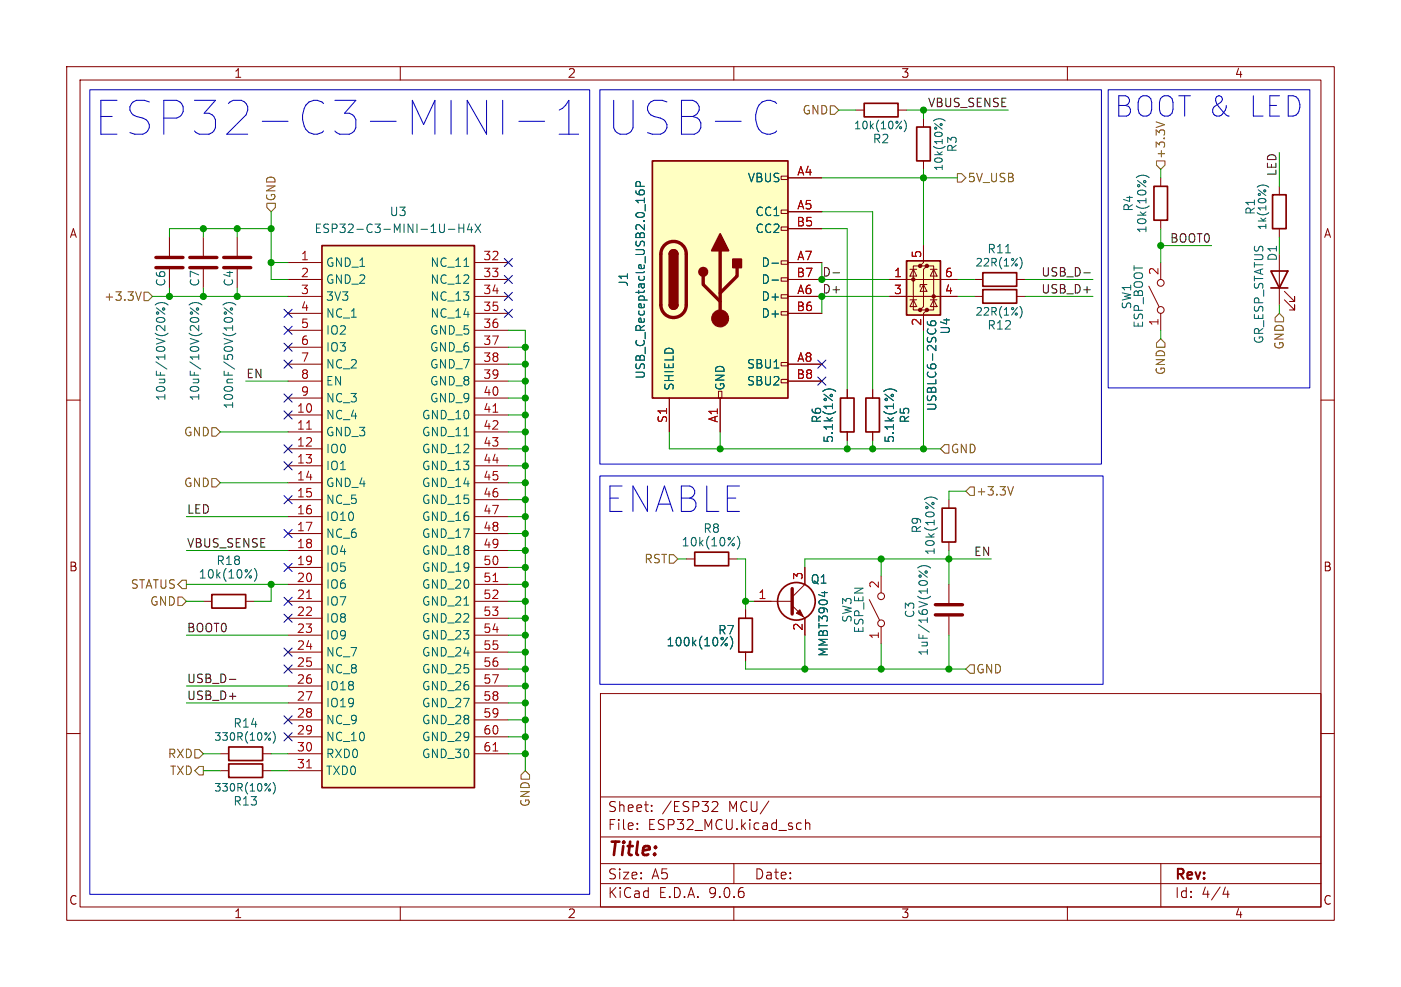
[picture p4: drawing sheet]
<svg xmlns="http://www.w3.org/2000/svg" width="210mm" height="148mm" viewBox="0 0 210 148" stroke-linecap="round" stroke-linejoin="round" font-family="sans-serif">
<g fill="none" stroke="#840000" stroke-width=".15">
<path d="M10 10h190v128h-190zM12 12h186v124h-186zM60 10v2M110 10v2M128.3 16.5h1.2M134.6 16.5h1.3M160 10v2M25.4 35.6v2.8M191.8 27.9v1.3M191.8 34.3v1.3M10 60h2M142.2 74.9v1.3"/>
<path d="M198 60h2M113 90.2h5.7M118.7 90.8l1.9 1.9v2.6M120.6 85.1v2.5l-1.9 1.9M142.2 81.3v1.3M142.2 87.6v2.8M142.2 92.5v2.8M10 110h2M90 104h108v32h-108zM90 119.5h108M198 110h2M60 136v2"/>
<path d="M90 132.5h108M90 129.5h108M90 125.5h108M95.5 124.2v.2M95.5 123.5v.1M97.7 121.5v.2M97.7 120.8v.1M106.8 120.3h.7a.41 .41 0 0 1 0 .5l-.8 .9h.9M110 136v2M110 129.5v3M120 123.4l.1 .1M120.1 124.3l-.1 .1"/>
<path d="M120.8 122.9v1.5M120.8 123.5a.37 .37 0 0 1 .6 .1v.8M160 136v2M174 129.5v6.5M183.7 133l-.4 1.1h1M184 133.6v1"/>
</g>
<path d="M23.4 38.6h4M23.4 40.1h4M118.7 88.3v3.8M140.2 92.2h4.1M140.2 90.7h4.1" fill="none" stroke="#840000" stroke-width=".51"/>
<g fill="none" stroke="#006464" stroke-width=".15">
<path d="M135.5 18a1.31 1.31 0 0 1 0 1.8M188.4 28.1a1.31 1.31 0 0 1 1.8 0M23.3 45.7a1.46 1.46 0 0 1 1.9 0M23.4 46.2l1.3 .9M138.6 74.9a1.46 1.46 0 0 1 1.9 0M123.2 88.9h.8M123.6 88.7v.8M137.6 85.2a1.46 1.46 0 0 1 1.9 0M137.7 85.6l1.3 1"/>
<circle cx="23.6" cy="46.9" r=".18"/>
<circle cx="24.5" cy="46.3" r=".18"/>
<circle cx="137.9" cy="86.4" r=".18"/>
<circle cx="138.8" cy="85.8" r=".18"/>
</g>
<g fill="none" stroke="#840000" stroke-width=".25">
<path d="M129.5 15.5h5.1v2h-5.1zM190.8 29.2h2v5.1h-2zM141.2 76.2h2.1v5.1h-2.1z"/>
<circle cx="119.4" cy="90.2" r="2.82"/>
</g>
<path d="M119.4 91.9l.5-.5 .5 1.1z" fill="#840000" stroke="#840000" stroke-width=".15"/>
<path d="M97.8 24.1h20.3v35.6h-20.3z" fill="#ffffc2"/>
<g fill="none" stroke="#840000" stroke-width=".15">
<path d="M138.4 17.8v1.3M117.1 26.4h1v.5h-1zM117.1 31.5h1v.5h-1zM117.1 34h1v.5h-1zM117.1 39.1h1v.5h-1zM118.1 26.7h5.1M118.1 31.8h5.1M118.1 34.3h5.1M118.1 39.4h5.1M138.4 24.1v1.3M174 39.4v2.5M100.3 59.7v5.1"/>
<path d="M107.7 58.7h.5v1h-.5zM107.9 59.7v5.1M117.1 41.7h1v.5h-1zM117.1 44.2h1v.5h-1zM117.1 46.7h1v.5h-1zM117.1 54.4h1v.5h-1zM117.1 56.9h1v.5h-1zM118.1 41.9h5.1M118.1 44.5h5.1M118.1 47h5.1M118.1 54.6h5.1M118.1 57.2h5.1"/>
<path d="M130.8 58.4v1.3M172.2 42.9l1.5 3.1M174 47v2.5M130.8 64.8v1.2"/>
<circle cx="174" cy="42.4" r=".51"/>
<circle cx="174" cy="46.5" r=".51"/>
</g>
<path d="M137.4 19.1h2v5h-2zM97.8 24.1h20.3v35.6h-20.3zM100.3 38.1a.64 .64 0 0 1 .7-.6 .64 .64 0 0 1 .6 .6M100.3 45.7a.64 .64 0 0 0 .7 .7 .64 .64 0 0 0 .6-.7M129.8 59.7h2v5.1h-2z" fill="none" stroke="#840000" stroke-width=".25"/>
<path d="M99.6 36.8a1.9 1.9 0 0 1 2.1-.5 1.9 1.9 0 0 1 1.2 1.8v7.6a1.91 1.91 0 0 1-1.9 1.9 1.91 1.91 0 0 1-1.9-1.9v-7.7a1.9 1.9 0 0 1 .5-1.2zM107.9 37.6v10.2M105.4 41.4v1.3l2.5 2.5M110.5 40.1v1.3l-2.6 2.5" fill="none" stroke="#840000" stroke-width=".51"/>
<g fill="#840000" stroke="#840000" stroke-width=".25">
<path d="M100.3 38.1h1.3v7.6h-1.3z"/>
<path d="M100.5 37.7a.64 .64 0 0 1 .7-.2 .64 .64 0 0 1 .4 .6h-1.3z"/>
<path d="M100.3 45.7h1.3a.64 .64 0 0 1-.6 .7 .64 .64 0 0 1-.7-.7z"/>
<path d="M107.9 35.1l1.3 2.5h-2.5z"/>
<path d="M109.9 38.9h1.2v1.2h-1.2z"/>
<circle cx="105.4" cy="40.8" r=".63"/>
</g>
<circle cx="107.9" cy="47.8" r="1.27" fill="#840000" stroke="#840000" stroke-width=".15"/>
<path d="M139.9 18.1a1.31 1.31 0 0 1 1.8 0M95.3 28.6a.5 .5 0 0 0 .6 .6h.4l.2-.1 .1-.4-.1-.2h-.5l-.1 .1-.1 .4 .2 .2M96 27.9l-.1-.6-.2-.1-.3 .1-.1 .2v.4h1.3M115.7 39.5h1M115.7 42h1M132.5 58.7a1.46 1.46 0 0 1 1.9 0" fill="none" stroke="#006464" stroke-width=".15"/>
<path d="M135.9 39.1h5.1v8.1h-5.1z" fill="#ffffc2"/>
<g fill="#840000" stroke="#840000" stroke-width=".15">
<circle cx="136.9" cy="41.9" r=".25"/>
<circle cx="137.9" cy="39.9" r=".25"/>
<circle cx="137.9" cy="46.5" r=".25"/>
<circle cx="138.9" cy="39.9" r=".25"/>
<circle cx="138.9" cy="46.5" r=".25"/>
<circle cx="140" cy="44.4" r=".25"/>
</g>
<g fill="none" stroke="#840000" stroke-width=".15">
<path d="M137.9 39.9h-1v6.6h1M138.4 36.8v2.6l-.5 .5h1l-.5 .5v5.6l-.5 .5h1l-.5 .5v2.5M138.9 39.9h1.1v6.6h-1.1M174 26.7v1.2M174 33v1.3M191.8 38.1v7.6M127 58.4v1.3M133.3 41.9h10.2M133.3 44.5h10.2M136.4 45h1M136.4 40.4h1M136.9 40.4l.5 1h-1z"/>
<path d="M136.9 45l.5 1h-1zM138.4 42.7l.5 1h-1zM138.9 42.7h-1v.4M139.4 45h1.1M139.4 40.4h1.1M140 40.4l.5 1h-1.1zM140 45l.5 1h-1.1zM146 41.9h1.3M146 44.5h1.3M152.4 41.9h1.3M152.4 44.5h1.3M192.5 45l1.6 1.5v-.8v.8h-.8"/>
<path d="M192.5 43.7l1.6 1.5v-.7v.7h-.8M127 64.8v1.2M30.5 90.2h1.2M36.8 90.2h1.3M33 113h1.3M39.4 113h1.2"/>
</g>
<path d="M135.9 39.1h5.1v8.1h-5.1zM173 27.9h2v5.1h-2zM126 59.7h2v5.1h-2zM147.3 40.9h5.1v2h-5.1zM147.3 43.4h5.1v2.1h-5.1zM190.5 40.6h2.5l-1.2 2.6zM190.5 43.2h2.5M31.7 89.2h5.1v2h-5.1zM34.3 112h5.1v2h-5.1z" fill="none" stroke="#840000" stroke-width=".25"/>
<path d="M150.7 37.9h.8M152.9 38.6a1.31 1.31 0 0 1 0 1.7M170.3 26.6a1.46 1.46 0 0 1 2 0M123.3 58.7a1.46 1.46 0 0 1 2 0M139 48.2a.5 .5 0 0 0 .6 .6h.4l.2-.1 .1-.4-.1-.1-.5-.1-.1 .1-.1 .4 .2 .2M152.9 46a1.31 1.31 0 0 1 0 1.7M38.1 85.2a1.46 1.46 0 0 1 0 2M40.5 110.7v.3M40.6 109.9l-.9 1.1M40.9 109.7a1.31 1.31 0 0 1 0 1.7" fill="none" stroke="#006464" stroke-width=".15"/>
<path d="M48.3 36.8h22.8v81.3h-22.8z" fill="#ffffc2"/>
<path d="M48.3 36.8h22.8v81.3h-22.8zM104.1 82.8h5.1v2h-5.1zM110.7 92.7h2.1v5.1h-2.1zM34.3 114.6h5.1v2h-5.1z" fill="none" stroke="#840000" stroke-width=".25"/>
<g fill="none" stroke="#840000" stroke-width=".15">
<path d="M30.5 35.6v2.8M35.6 35.6v2.8M43.2 39.4h5.1M71.1 39.4h5.1M118.1 39.4h5.1M118.1 26.7h5.1M118.1 31.8h5.1M118.1 34.3h5.1M138.4 36.8v2.6M43.2 41.9h5.1M43.2 44.5h5.1M43.2 47h5.1"/>
<path d="M43.2 49.5h5.1M43.2 52.1h5.1M43.2 54.6h5.1M43.2 57.2h5.1M43.2 59.7h5.1M71.1 41.9h5.1M71.1 44.5h5.1M71.1 47h5.1M71.1 49.5h5.1M71.1 52.1h5.1M71.1 54.6h5.1M71.1 57.2h5.1"/>
<path d="M71.1 59.7h5.1M100.3 59.7v5.1M107.9 59.7v5.1M118.1 41.9h5.1M118.1 44.5h5.1M118.1 47h5.1M118.1 54.6h5.1M118.1 57.2h5.1M127 58.4v1.3M130.8 58.4v1.3M133.3 41.9h2.6M133.3 44.5h2.6"/>
<path d="M138.4 47v2.5M141 41.9h2.5M141 44.5h2.5M43.2 62.2h5.1M43.2 64.8h5.1M43.2 67.3h5.1M43.2 69.9h5.1M43.2 72.4h5.1M43.2 74.9h5.1M43.2 77.5h5.1M71.1 62.2h5.1M71.1 64.8h5.1"/>
<path d="M71.1 67.3h5.1M71.1 69.9h5.1M71.1 72.4h5.1M71.1 74.9h5.1M71.1 77.5h5.1M127 64.8v1.2M130.8 64.8v1.2M43.2 80h5.1M43.2 82.6h5.1M43.2 85.1h5.1M43.2 87.6h5.1M43.2 90.2h5.1"/>
<path d="M43.2 92.7h5.1M43.2 95.3h5.1M43.2 97.8h5.1M71.1 80h5.1M71.1 82.6h5.1M71.1 85.1h5.1M71.1 87.6h5.1M71.1 90.2h5.1M71.1 92.7h5.1M71.1 95.3h5.1M71.1 97.8h5.1M102.9 83.8h1.2"/>
<path d="M109.2 83.8h1.3M111.8 91.4v1.3M111.8 97.8v1.3M113 90.2h2.6M120.6 85.1v2.5M120.6 92.7v2.6M130.3 89.9l1.5 3.1M132.1 86.4v2.5M132.1 94v2.5M33 115.6h1.3M39.4 115.6h1.2M43.2 100.3h5.1"/>
<path d="M43.2 102.9h5.1M43.2 105.4h5.1M43.2 108h5.1M43.2 110.5h5.1M43.2 113h5.1M43.2 115.6h5.1M71.1 100.3h5.1M71.1 102.9h5.1M71.1 105.4h5.1M71.1 108h5.1M71.1 110.5h5.1M71.1 113h5.1"/>
<circle cx="132.1" cy="93.5" r=".51"/>
<circle cx="132.1" cy="89.4" r=".51"/>
</g>
<path d="M46 64.4h.7M73.9 61.8h.7M46 89.8h.7M73.9 87.2h.7M46 115.2h.7M73.9 112.6h.7" fill="none" stroke="#a90000" stroke-width=".15"/>
<g fill="none" stroke="#006464" stroke-width=".15">
<path d="M67.2 34.4h1M68.8 33.6v1.3M68.8 34.2h.7M69.5 33.6v1.3M69.5 39.9h.8M70.4 33.5l-.3 .9h.7M70.7 34v.9M71.2 33.6l.9 1.3M72.1 33.6l-.9 1.3M95.3 28.6a.5 .5 0 0 0 .6 .6h.4l.2-.1 .1-.4-.1-.2h-.5l-.1 .1-.1 .4 .2 .2M96 27.9l-.1-.6-.2-.1-.3 .1-.1 .2v.4h1.3M115.7 39.5h1"/>
<path d="M28.3 45.7a1.46 1.46 0 0 1 2 0M28.5 46.2l1.3 .9M33.4 45.7a1.46 1.46 0 0 1 2 0M33.6 46.2l1.3 .9M115.7 42h1M123.3 58.7a1.46 1.46 0 0 1 2 0M132.5 58.7a1.46 1.46 0 0 1 1.9 0M139 48.2a.5 .5 0 0 0 .6 .6h.4l.2-.1 .1-.4-.1-.1-.5-.1-.1 .1-.1 .4 .2 .2M108.7 96.5h.2l.1 .2-.1 .1h-.2M109 95.6l-.9 1.2M109.8 95.9v.9l-.3 .5M110.5 80.4a1.46 1.46 0 0 1 0 1.9"/>
<path d="M123.2 88.9h.8M123.6 88.7v.8M40.5 118.4v.2M40.6 117.5l-.9 1.1M40.9 117.3a1.31 1.31 0 0 1 0 1.8"/>
<circle cx="28.7" cy="46.9" r=".18"/>
<circle cx="29.6" cy="46.3" r=".18"/>
<circle cx="33.8" cy="46.9" r=".18"/>
<circle cx="34.7" cy="46.3" r=".18"/>
</g>
<path d="M28.4 38.6h4.1M33.5 38.6h4.1M28.4 40.1h4.1M33.5 40.1h4.1" fill="none" stroke="#840000" stroke-width=".51"/>
<g fill="none" stroke="#725600" stroke-width=".15">
<path d="M124.5 15.9h.6l.6 .6-.6 .6h-.6zM40 30.5h1.3v.6l-.7 .7-.6-.7zM143.5 26h.6l.7 .7-.7 .6h-.6zM173.4 24.1h1.2v.7l-.6 .6-.6-.6zM21.2 43.8l-.4 1.2M21.6 43.8h.6l.7 .7-.7 .6h-.6zM174 50.8l.6 .6v.7h-1.2v-.7zM191.8 47l.6 .6v.7h-1.3v-.7zM31.7 71.8h.7l.6 .6-.6 .6h-.7zM31.7 64.1h.7l.6 .7-.6 .6h-.7zM141.6 66.7h.6v1.2h-.6l-.6-.6zM145.4 73h.6v1.3h-.6l-.6-.6z"/>
<path d="M151.9 73l-.4 1.2M26.7 89.5h.6l.6 .7-.6 .6h-.6zM27.3 87h.6v1.3h-.6l-.6-.7zM100.3 83.2h.7l.6 .6-.6 .7h-.7zM145.4 99.7h.6v1.3h-.6l-.6-.7zM29.2 112.4h.6l.7 .6-.7 .7h-.6zM29.8 114.9h.7v1.3h-.7l-.6-.6zM78.7 115.6l.7 .6v.6h-1.3v-.6z"/>
</g>
<path d="M124.9 40.9h.9M162.5 40.9h.9M34.4 101.9h1" fill="none" stroke="#0f0f0f" stroke-width=".15"/>
<g fill="none" stroke="#009600" stroke-width=".15">
<path d="M125.7 16.5h2.6M135.9 16.5h15.2M138.4 16.5v1.3M30.5 34.3v1.3M35.6 34.3v1.3M40.6 31.8v10.1h2.6M40.6 34.3h-15.2v1.3M40.6 39.4h2.6M123.2 39.4v2.5h10.1M123.2 34.3h3.8v24.1M123.2 31.8h7.6v26.6M123.2 26.7h20.3"/>
<path d="M138.4 25.4v11.4M174 25.4v1.3M174 34.3v5.1M174 36.8h7.6M191.8 22.9v5M191.8 35.6v2.5M22.9 44.5h20.3M25.4 43.2v1.3M30.5 43.2v1.3M35.6 43.2v1.3M36.8 57.2h6.4M76.2 49.5h2.5v66.1"/>
<path d="M76.2 52.1h2.5M76.2 54.6h2.5M76.2 57.2h2.5M76.2 59.7h2.5M133.3 44.5h-10.1v2.5M138.4 49.5v17.8M143.5 44.5h2.5M143.5 41.9h2.5M153.7 44.5h10.1M153.7 41.9h10.1M174 49.5v1.3M191.8 45.7v1.3"/>
<path d="M27.9 77.5h15.3M33 72.4h10.2M33 64.8h10.2M76.2 67.3h2.5M76.2 77.5h2.5M76.2 74.9h2.5M76.2 72.4h2.5M76.2 69.9h2.5M76.2 62.2h2.5M76.2 64.8h2.5M100.3 64.8v2.5h40.7M107.9 64.8v2.5"/>
<path d="M127 66v1.3M130.8 66v1.3M144.8 73.7h-2.6v1.2M27.9 90.2h2.6M27.9 82.6h15.3M27.9 95.3h15.3M27.9 87.6h15.3M40.6 87.6v2.6h-2.5M76.2 90.2h2.5M76.2 80h2.5M76.2 82.6h2.5M76.2 85.1h2.5"/>
<path d="M76.2 92.7h2.5M76.2 95.3h2.5M76.2 87.6h2.5M76.2 97.8h2.5M101.6 83.8h1.3M110.5 83.8h1.3v7.6M111.8 99.1v1.2h33M111.8 90.2h1.2M120.6 95.3v5M132.1 83.8v2.6M132.1 96.5v3.8M142.2 82.6v5"/>
<path d="M142.2 95.3v5M148.6 83.8h-28v1.3M27.9 102.9h15.3M27.9 105.4h15.3M30.5 113h2.5M30.5 115.6h2.5M40.6 113h2.6M40.6 115.6h2.6M76.2 100.3h2.5M76.2 110.5h2.5M76.2 113h2.5M76.2 102.9h2.5"/>
<path d="M76.2 108h2.5M76.2 105.4h2.5"/>
</g>
<g fill="none" stroke="#000084" stroke-width=".15">
<path d="M75.6 38.8l1.2 1.2M76.8 38.8l-1.2 1.2M42.6 59.1l1.2 1.2M42.6 54l1.2 1.2M42.6 51.5l1.2 1.2M42.6 48.9l1.2 1.2M42.6 46.4l1.2 1.2M43.8 59.1l-1.2 1.2M43.8 54l-1.2 1.2M43.8 51.5l-1.2 1.2M43.8 48.9l-1.2 1.2M43.8 46.4l-1.2 1.2"/>
<path d="M75.6 43.8l1.2 1.3M75.6 46.4l1.2 1.2M75.6 41.3l1.2 1.2M76.8 43.8l-1.2 1.3M76.8 46.4l-1.2 1.2M76.8 41.3l-1.2 1.2M122.6 56.5l1.2 1.3M122.6 54l1.2 1.2M123.8 56.5l-1.2 1.3M123.8 54l-1.2 1.2M42.6 79.4l1.2 1.2M42.6 69.2l1.2 1.3"/>
<path d="M42.6 66.7l1.2 1.2M42.6 61.6l1.2 1.2M42.6 74.3l1.2 1.2M43.8 79.4l-1.2 1.2M43.8 69.2l-1.2 1.3M43.8 66.7l-1.2 1.2M43.8 74.3l-1.2 1.2M43.8 61.6l-1.2 1.2M42.6 84.5l1.2 1.2M42.6 89.6l1.2 1.2M42.6 99.7l1.2 1.2M42.6 92.1l1.2 1.2"/>
<path d="M42.6 97.2l1.2 1.2M43.8 84.5l-1.2 1.2M43.8 89.6l-1.2 1.2M43.8 99.7l-1.2 1.2M43.8 92.1l-1.2 1.2M43.8 97.2l-1.2 1.2M42.6 107.3l1.2 1.3M42.6 109.9l1.2 1.2M43.8 107.3l-1.2 1.3M43.8 109.9l-1.2 1.2"/>
</g>
<path d="M13.5 13.5h74.9v120.6h-74.9zM70 15l2.9 5.1v-5.1M75.4 15v5.1M77.8 18.2h3.8M83.8 16.5l.5-.2 .5-.5 .5-.8v5.1M89.9 13.5h75.2v56.1h-75.2zM114.2 15.3a1.78 1.78 0 0 1 2.2 .2M116.4 19.6a1.78 1.78 0 0 1-2.2 .3M166.1 13.5h30.2v44.7h-30.2zM83.8 20.1h2.9M89.9 71.4h75.5v31.2h-75.5z" fill="none" stroke="#0000c2" stroke-width=".15"/>
<g fill="#009600" stroke="#009600" stroke-width=".15">
<circle cx="174" cy="36.8" r=".46"/>
<circle cx="107.9" cy="67.3" r=".46"/>
<circle cx="78.7" cy="69.9" r=".46"/>
<circle cx="111.8" cy="90.2" r=".46"/>
<circle cx="120.6" cy="100.3" r=".46"/>
<circle cx="132.1" cy="83.8" r=".46"/>
<circle cx="142.2" cy="83.8" r=".46"/>
<circle cx="132.1" cy="100.3" r=".46"/>
<circle cx="142.2" cy="100.3" r=".46"/>
<circle cx="127" cy="67.3" r=".46"/>
<circle cx="130.8" cy="67.3" r=".46"/>
<circle cx="138.4" cy="67.3" r=".46"/>
<circle cx="123.2" cy="41.9" r=".46"/>
<circle cx="123.2" cy="44.5" r=".46"/>
<circle cx="138.4" cy="26.7" r=".46"/>
<circle cx="138.4" cy="16.5" r=".46"/>
<circle cx="78.7" cy="80" r=".46"/>
<circle cx="78.7" cy="77.5" r=".46"/>
<circle cx="78.7" cy="82.6" r=".46"/>
<circle cx="78.7" cy="85.1" r=".46"/>
<circle cx="78.7" cy="74.9" r=".46"/>
<circle cx="78.7" cy="54.6" r=".46"/>
<circle cx="78.7" cy="62.2" r=".46"/>
<circle cx="78.7" cy="64.8" r=".46"/>
<circle cx="78.7" cy="59.7" r=".46"/>
<circle cx="78.7" cy="57.2" r=".46"/>
<circle cx="78.7" cy="52.1" r=".46"/>
<circle cx="30.5" cy="44.5" r=".46"/>
<circle cx="35.6" cy="44.5" r=".46"/>
<circle cx="35.6" cy="34.3" r=".46"/>
<circle cx="40.6" cy="34.3" r=".46"/>
<circle cx="40.6" cy="39.4" r=".46"/>
<circle cx="30.5" cy="34.3" r=".46"/>
<circle cx="25.4" cy="44.5" r=".46"/>
<circle cx="78.7" cy="105.4" r=".46"/>
<circle cx="78.7" cy="97.8" r=".46"/>
<circle cx="78.7" cy="95.3" r=".46"/>
<circle cx="78.7" cy="102.9" r=".46"/>
<circle cx="78.7" cy="100.3" r=".46"/>
<circle cx="78.7" cy="90.2" r=".46"/>
<circle cx="78.7" cy="92.7" r=".46"/>
<circle cx="78.7" cy="87.6" r=".46"/>
<circle cx="78.7" cy="113" r=".46"/>
<circle cx="78.7" cy="110.5" r=".46"/>
<circle cx="78.7" cy="108" r=".46"/>
<circle cx="40.6" cy="87.6" r=".46"/>
<circle cx="78.7" cy="67.3" r=".46"/>
<circle cx="78.7" cy="72.4" r=".46"/>
</g>
<g font-size="7.1" fill="#0000c2">
<text x="14.2" y="20.6">ESP32-C3-MINI-1</text>
<text x="90.7" y="20.6">USB-C</text>
</g>
<text font-size="5.3" fill="#0000c2" x="90.4" y="77.1">ENABLE</text>
<g font-size="4.2" fill="#0000c2">
<text x="166.9" y="17.8">BOOT &amp;</text>
<text x="186.7" y="17.8">LED</text>
</g>
<text font-size="2.8" fill="#840000" x="91" y="128.9">Title:</text>
<g font-size="2.1" fill="#840000">
<text x="91" y="124.7">File:</text>
<text x="91" y="122">Sheet:</text>
<text x="97.1" y="124.7">ESP32_MCU.kicad_sch</text>
<text x="99.2" y="122">/ESP32</text>
<text x="109.3" y="122">MCU/</text>
<text x="91" y="134.9">KiCad</text>
<text x="91" y="132.1">Size:</text>
<text x="97.7" y="132.1">A5</text>
<text x="98.7" y="134.9">E.D.A.</text>
<text x="106.3" y="134.9">9.0.6</text>
<text x="113" y="132.1">Date:</text>
<text x="176" y="132.3">Rev:</text>
<text x="176" y="134.9">Id:</text>
<text x="180.1" y="134.9">4/4</text>
</g>
<g font-size="1.8" fill="#840000">
<text x="35" y="11.9">1</text>
<text x="85" y="11.9">2</text>
<text x="135" y="11.9">3</text>
<text x="185" y="11.9">4</text>
<text x="10.3" y="35.9">A</text>
<text x="198.4" y="35.9">A</text>
<text x="10.3" y="85.9">B</text>
<text x="198.3" y="85.9">B</text>
<text x="10.3" y="135.9">C</text>
<text x="35" y="137.9">1</text>
<text x="85" y="137.9">2</text>
<text x="135" y="137.9">3</text>
<text x="185" y="137.9">4</text>
<text x="198.3" y="135.9">C</text>
</g>
<g font-size="1.8" fill="#725600">
<text x="120.2" y="17.4">GND</text>
<text x="174.9" y="23.9" transform="rotate(-90 174.9 23.9)">+3.3V</text>
<text x="145" y="27.5">5V_USB</text>
<text x="41.5" y="30.3" transform="rotate(-90 41.5 30.3)">GND</text>
<text x="15.5" y="45.3">+3.3V</text>
<text x="192.6" y="52.5" transform="rotate(-90 192.6 52.5)">GND</text>
<text x="174.9" y="56.3" transform="rotate(-90 174.9 56.3)">GND</text>
<text x="27.5" y="65.6">GND</text>
<text x="142.4" y="68.2">GND</text>
<text x="27.5" y="73.3">GND</text>
<text x="146.2" y="74.5">+3.3V</text>
<text x="19.5" y="88.5">STATUS</text>
<text x="96.5" y="84.7">RST</text>
<text x="22.4" y="91">GND</text>
<text x="146.2" y="101.2">GND</text>
<text x="25.1" y="113.9">RXD</text>
<text x="25.4" y="116.4">TXD</text>
<text x="79.6" y="121.1" transform="rotate(-90 79.6 121.1)">GND</text>
</g>
<g font-size="1.8" fill="#0f0f0f">
<text x="139" y="16.2">VBUS_SENSE</text>
<text x="191.4" y="26.5" transform="rotate(-90 191.4 26.5)">LED</text>
<text x="123.2" y="41.6">D-</text>
<text x="156" y="41.6">USB_D-</text>
<text x="175.3" y="36.5">BOOT0</text>
<text x="123.2" y="44.1">D+</text>
<text x="156" y="44.1">USB_D+</text>
<text x="36.8" y="56.8">EN</text>
<text x="27.9" y="77.1">LED</text>
<text x="27.9" y="82.2">VBUS_SENSE</text>
<text x="145.9" y="83.5">EN</text>
<text x="27.9" y="94.9">BOOT0</text>
<text x="27.9" y="102.5">USB_D-</text>
<text x="27.9" y="105.1">USB_D+</text>
</g>
<g font-size="1.8" fill="#006464">
<text x="130.7" y="21.7">R2</text>
<text x="143.6" y="22.9" transform="rotate(-90 143.6 22.9)">R3</text>
<text x="112" y="27.5">VBUS</text>
<text x="47" y="35.2">ESP32-C3-MINI-1U-H4X</text>
<text x="58.3" y="32.6">U3</text>
<text x="113.1" y="32.6">CC1</text>
<text x="113.1" y="35.2">CC2</text>
<text x="170" y="31.8" transform="rotate(-90 170 31.8)">R4</text>
<text x="172.1" y="35.1" transform="rotate(-90 172.1 35.1)">10k(10%)</text>
<text x="188.3" y="32.3" transform="rotate(-90 188.3 32.3)">R1</text>
<text x="48.8" y="40.2">GND_1</text>
<text x="64.4" y="40.2">NC_11</text>
<text x="114" y="40.2">D-</text>
<text x="147.9" y="38.2">R11</text>
<text x="191.6" y="39.3" transform="rotate(-90 191.6 39.3)">D1</text>
<text x="25" y="43.1" transform="rotate(-90 25 43.1)">C6</text>
<text x="30.1" y="43.1" transform="rotate(-90 30.1 43.1)">C7</text>
<text x="35.2" y="43.1" transform="rotate(-90 35.2 43.1)">C4</text>
<text x="48.8" y="42.8">GND_2</text>
<text x="48.8" y="45.3">3V3</text>
<text x="48.8" y="47.9">NC_1</text>
<text x="64.4" y="42.8">NC_12</text>
<text x="64.4" y="45.3">NC_13</text>
<text x="64.4" y="47.9">NC_14</text>
<text x="94.3" y="43.1" transform="rotate(-90 94.3 43.1)">J1</text>
<text x="114" y="42.8">D-</text>
<text x="114" y="45.3">D+</text>
<text x="114" y="47.9">D+</text>
<text x="169.8" y="46.5" transform="rotate(-90 169.8 46.5)">SW1</text>
<text x="48.8" y="50.4">IO2</text>
<text x="48.8" y="52.9">IO3</text>
<text x="64.4" y="50.4">GND_5</text>
<text x="64.4" y="52.9">GND_6</text>
<text x="142.6" y="50.3" transform="rotate(-90 142.6 50.3)">U4</text>
<text x="147.9" y="49.6">R12</text>
<text x="171.6" y="49.3" transform="rotate(-90 171.6 49.3)">ESP_BOOT</text>
<text x="189.6" y="51.7" transform="rotate(-90 189.6 51.7)">GR_ESP_STATUS</text>
<text x="48.8" y="55.5">NC_2</text>
<text x="48.8" y="58">EN</text>
<text x="64.4" y="55.5">GND_7</text>
<text x="64.4" y="58">GND_8</text>
<text x="96.9" y="56.9" transform="rotate(-90 96.9 56.9)">USB_C_Receptacle_USB2.0_16P</text>
<text x="101.2" y="58.7" transform="rotate(-90 101.2 58.7)">SHIELD</text>
<text x="108.8" y="58.7" transform="rotate(-90 108.8 58.7)">GND</text>
<text x="111.9" y="55.5">SBU1</text>
<text x="111.9" y="58">SBU2</text>
<text x="25" y="60.2" transform="rotate(-90 25 60.2)">10uF/10V(20%)</text>
<text x="30.1" y="60.2" transform="rotate(-90 30.1 60.2)">10uF/10V(20%)</text>
<text x="35.2" y="61.4" transform="rotate(-90 35.2 61.4)">100nF/50V(10%)</text>
<text x="48.8" y="60.6">NC_3</text>
<text x="48.8" y="63.1">NC_4</text>
<text x="48.8" y="65.6">GND_3</text>
<text x="63.2" y="63.1">GND_10</text>
<text x="63.2" y="65.6">GND_11</text>
<text x="64.4" y="60.6">GND_9</text>
<text x="123.3" y="63.6" transform="rotate(-90 123.3 63.6)">R6</text>
<text x="136.5" y="63.6" transform="rotate(-90 136.5 63.6)">R5</text>
<text x="140.6" y="61.8" transform="rotate(-90 140.6 61.8)">USBLC6-2SC6</text>
<text x="48.8" y="68.2">IO0</text>
<text x="48.8" y="70.7">IO1</text>
<text x="63.2" y="68.2">GND_12</text>
<text x="63.2" y="70.7">GND_13</text>
<text x="125.1" y="66.5" transform="rotate(-90 125.1 66.5)">5.1k(1%)</text>
<text x="134.2" y="66.5" transform="rotate(-90 134.2 66.5)">5.1k(1%)</text>
<text x="48.8" y="73.3">GND_4</text>
<text x="48.8" y="75.8">NC_5</text>
<text x="63.2" y="73.3">GND_14</text>
<text x="63.2" y="75.8">GND_15</text>
<text x="48.8" y="78.3">IO10</text>
<text x="48.8" y="80.9">NC_6</text>
<text x="48.8" y="83.4">IO4</text>
<text x="63.2" y="78.3">GND_16</text>
<text x="63.2" y="80.9">GND_17</text>
<text x="63.2" y="83.4">GND_18</text>
<text x="102.1" y="82.1">10k(10%)</text>
<text x="105.3" y="80.1">R8</text>
<text x="138.3" y="80.1" transform="rotate(-90 138.3 80.1)">R9</text>
<text x="140.3" y="83.3" transform="rotate(-90 140.3 83.3)">10k(10%)</text>
<text x="29.7" y="87">10k(10%)</text>
<text x="32.3" y="84.9">R18</text>
<text x="48.8" y="86">IO5</text>
<text x="48.8" y="88.5">IO6</text>
<text x="63.2" y="86">GND_19</text>
<text x="63.2" y="88.5">GND_20</text>
<text x="121.4" y="87.7">Q1</text>
<text x="48.8" y="91">IO7</text>
<text x="48.8" y="93.6">IO8</text>
<text x="63.2" y="91">GND_21</text>
<text x="63.2" y="93.6">GND_22</text>
<text x="107.5" y="95.4">R7</text>
<text x="127.9" y="93.5" transform="rotate(-90 127.9 93.5)">SW3</text>
<text x="129.6" y="95.1" transform="rotate(-90 129.6 95.1)">ESP_EN</text>
<text x="137.3" y="92.8" transform="rotate(-90 137.3 92.8)">C3</text>
<text x="48.8" y="96.1">IO9</text>
<text x="48.8" y="98.7">NC_7</text>
<text x="48.8" y="101.2">NC_8</text>
<text x="63.2" y="96.1">GND_23</text>
<text x="63.2" y="98.7">GND_24</text>
<text x="63.2" y="101.2">GND_25</text>
<text x="99.8" y="97.1">100k(10%)</text>
<text x="124.3" y="98.6" transform="rotate(-90 124.3 98.6)">MMBT3904</text>
<text x="139.3" y="98.5" transform="rotate(-90 139.3 98.5)">1uF/16V(10%)</text>
<text x="48.8" y="103.7">IO18</text>
<text x="48.8" y="106.3">IO19</text>
<text x="63.2" y="103.7">GND_26</text>
<text x="63.2" y="106.3">GND_27</text>
<text x="34.9" y="109.3">R14</text>
<text x="48.8" y="108.8">NC_9</text>
<text x="48.8" y="111.4">NC_10</text>
<text x="48.8" y="113.9">RXD0</text>
<text x="63.2" y="108.8">GND_28</text>
<text x="63.2" y="111.4">GND_29</text>
<text x="63.2" y="113.9">GND_30</text>
<text x="48.8" y="116.4">TXD0</text>
<text x="34.9" y="121">R13</text>
</g>
<g font-size="1.8" fill="#a90000">
<text x="119.4" y="26.4">A4</text>
<text x="119.3" y="34">B5</text>
<text x="119.4" y="31.5">A5</text>
<text x="45" y="39.1">1</text>
<text x="45" y="41.7">2</text>
<text x="72.3" y="39.1">32</text>
<text x="72.3" y="41.7">33</text>
<text x="119.3" y="41.7">B7</text>
<text x="119.4" y="39.1">A7</text>
<text x="133.9" y="41.7">1</text>
<text x="138.2" y="38.8" transform="rotate(-90 138.2 38.8)">5</text>
<text x="141.5" y="41.7">6</text>
<text x="173.7" y="41.3" transform="rotate(-90 173.7 41.3)">2</text>
<text x="45" y="44.2">3</text>
<text x="45" y="46.7">4</text>
<text x="72.3" y="44.2">34</text>
<text x="72.3" y="46.7">35</text>
<text x="119.3" y="46.7">B6</text>
<text x="119.4" y="44.2">A6</text>
<text x="133.9" y="44.2">3</text>
<text x="141.5" y="44.2">4</text>
<text x="45" y="49.3">5</text>
<text x="45" y="51.8">6</text>
<text x="72.3" y="49.3">36</text>
<text x="72.3" y="51.8">37</text>
<text x="138.2" y="49" transform="rotate(-90 138.2 49)">2</text>
<text x="173.7" y="49" transform="rotate(-90 173.7 49)">1</text>
<text x="45" y="54.4">7</text>
<text x="45" y="56.9">8</text>
<text x="45" y="59.4">9</text>
<text x="72.3" y="54.4">38</text>
<text x="72.3" y="56.9">39</text>
<text x="72.3" y="59.4">40</text>
<text x="119.3" y="56.9">B8</text>
<text x="119.4" y="54.4">A8</text>
<text x="44.4" y="62">10</text>
<text x="44.4" y="64.5">11</text>
<text x="72.3" y="62">41</text>
<text x="72.3" y="64.5">42</text>
<text x="100.1" y="63.5" transform="rotate(-90 100.1 63.5)">S1</text>
<text x="107.7" y="63.5" transform="rotate(-90 107.7 63.5)">A1</text>
<text x="44.4" y="67.1">12</text>
<text x="44.4" y="69.6">13</text>
<text x="72.3" y="67.1">43</text>
<text x="72.3" y="69.6">44</text>
<text x="44.4" y="72.1">14</text>
<text x="44.4" y="74.7">15</text>
<text x="44.4" y="77.2">16</text>
<text x="72.3" y="72.1">45</text>
<text x="72.3" y="74.7">46</text>
<text x="72.3" y="77.2">47</text>
<text x="44.4" y="79.8">17</text>
<text x="44.4" y="82.3">18</text>
<text x="72.3" y="79.8">48</text>
<text x="72.3" y="82.3">49</text>
<text x="44.4" y="84.8">19</text>
<text x="44.4" y="87.4">20</text>
<text x="44.4" y="89.9">21</text>
<text x="72.3" y="84.8">50</text>
<text x="72.3" y="87.4">51</text>
<text x="72.3" y="89.9">52</text>
<text x="113.6" y="89.9">1</text>
<text x="120.4" y="87.1" transform="rotate(-90 120.4 87.1)">3</text>
<text x="131.8" y="88.3" transform="rotate(-90 131.8 88.3)">2</text>
<text x="44.4" y="92.5">22</text>
<text x="44.4" y="95">23</text>
<text x="72.3" y="92.5">53</text>
<text x="72.3" y="95">54</text>
<text x="120.4" y="94.7" transform="rotate(-90 120.4 94.7)">2</text>
<text x="131.8" y="96" transform="rotate(-90 131.8 96)">1</text>
<text x="44.4" y="97.5">24</text>
<text x="44.4" y="100.1">25</text>
<text x="72.3" y="97.5">55</text>
<text x="72.3" y="100.1">56</text>
<text x="44.4" y="102.6">26</text>
<text x="44.4" y="105.2">27</text>
<text x="44.4" y="107.7">28</text>
<text x="72.3" y="102.6">57</text>
<text x="72.3" y="105.2">58</text>
<text x="72.3" y="107.7">59</text>
<text x="44.4" y="110.2">29</text>
<text x="44.4" y="112.8">30</text>
<text x="72.3" y="110.2">60</text>
<text x="72.3" y="112.8">61</text>
<text x="44.4" y="115.3">31</text>
</g>
<g font-size="1.6" fill="#006464">
<text x="127.9" y="19.6">10k(10%)</text>
<text x="141.5" y="25.8" transform="rotate(-90 141.5 25.8)">10k(10%)</text>
<text x="190" y="34.6" transform="rotate(-90 190 34.6)">1k(10%)</text>
<text x="146.1" y="40.2">22R(1%)</text>
<text x="146.1" y="47.5">22R(1%)</text>
<text x="32" y="111.3">330R(10%)</text>
<text x="32" y="118.9">330R(10%)</text>
</g>
</svg>
